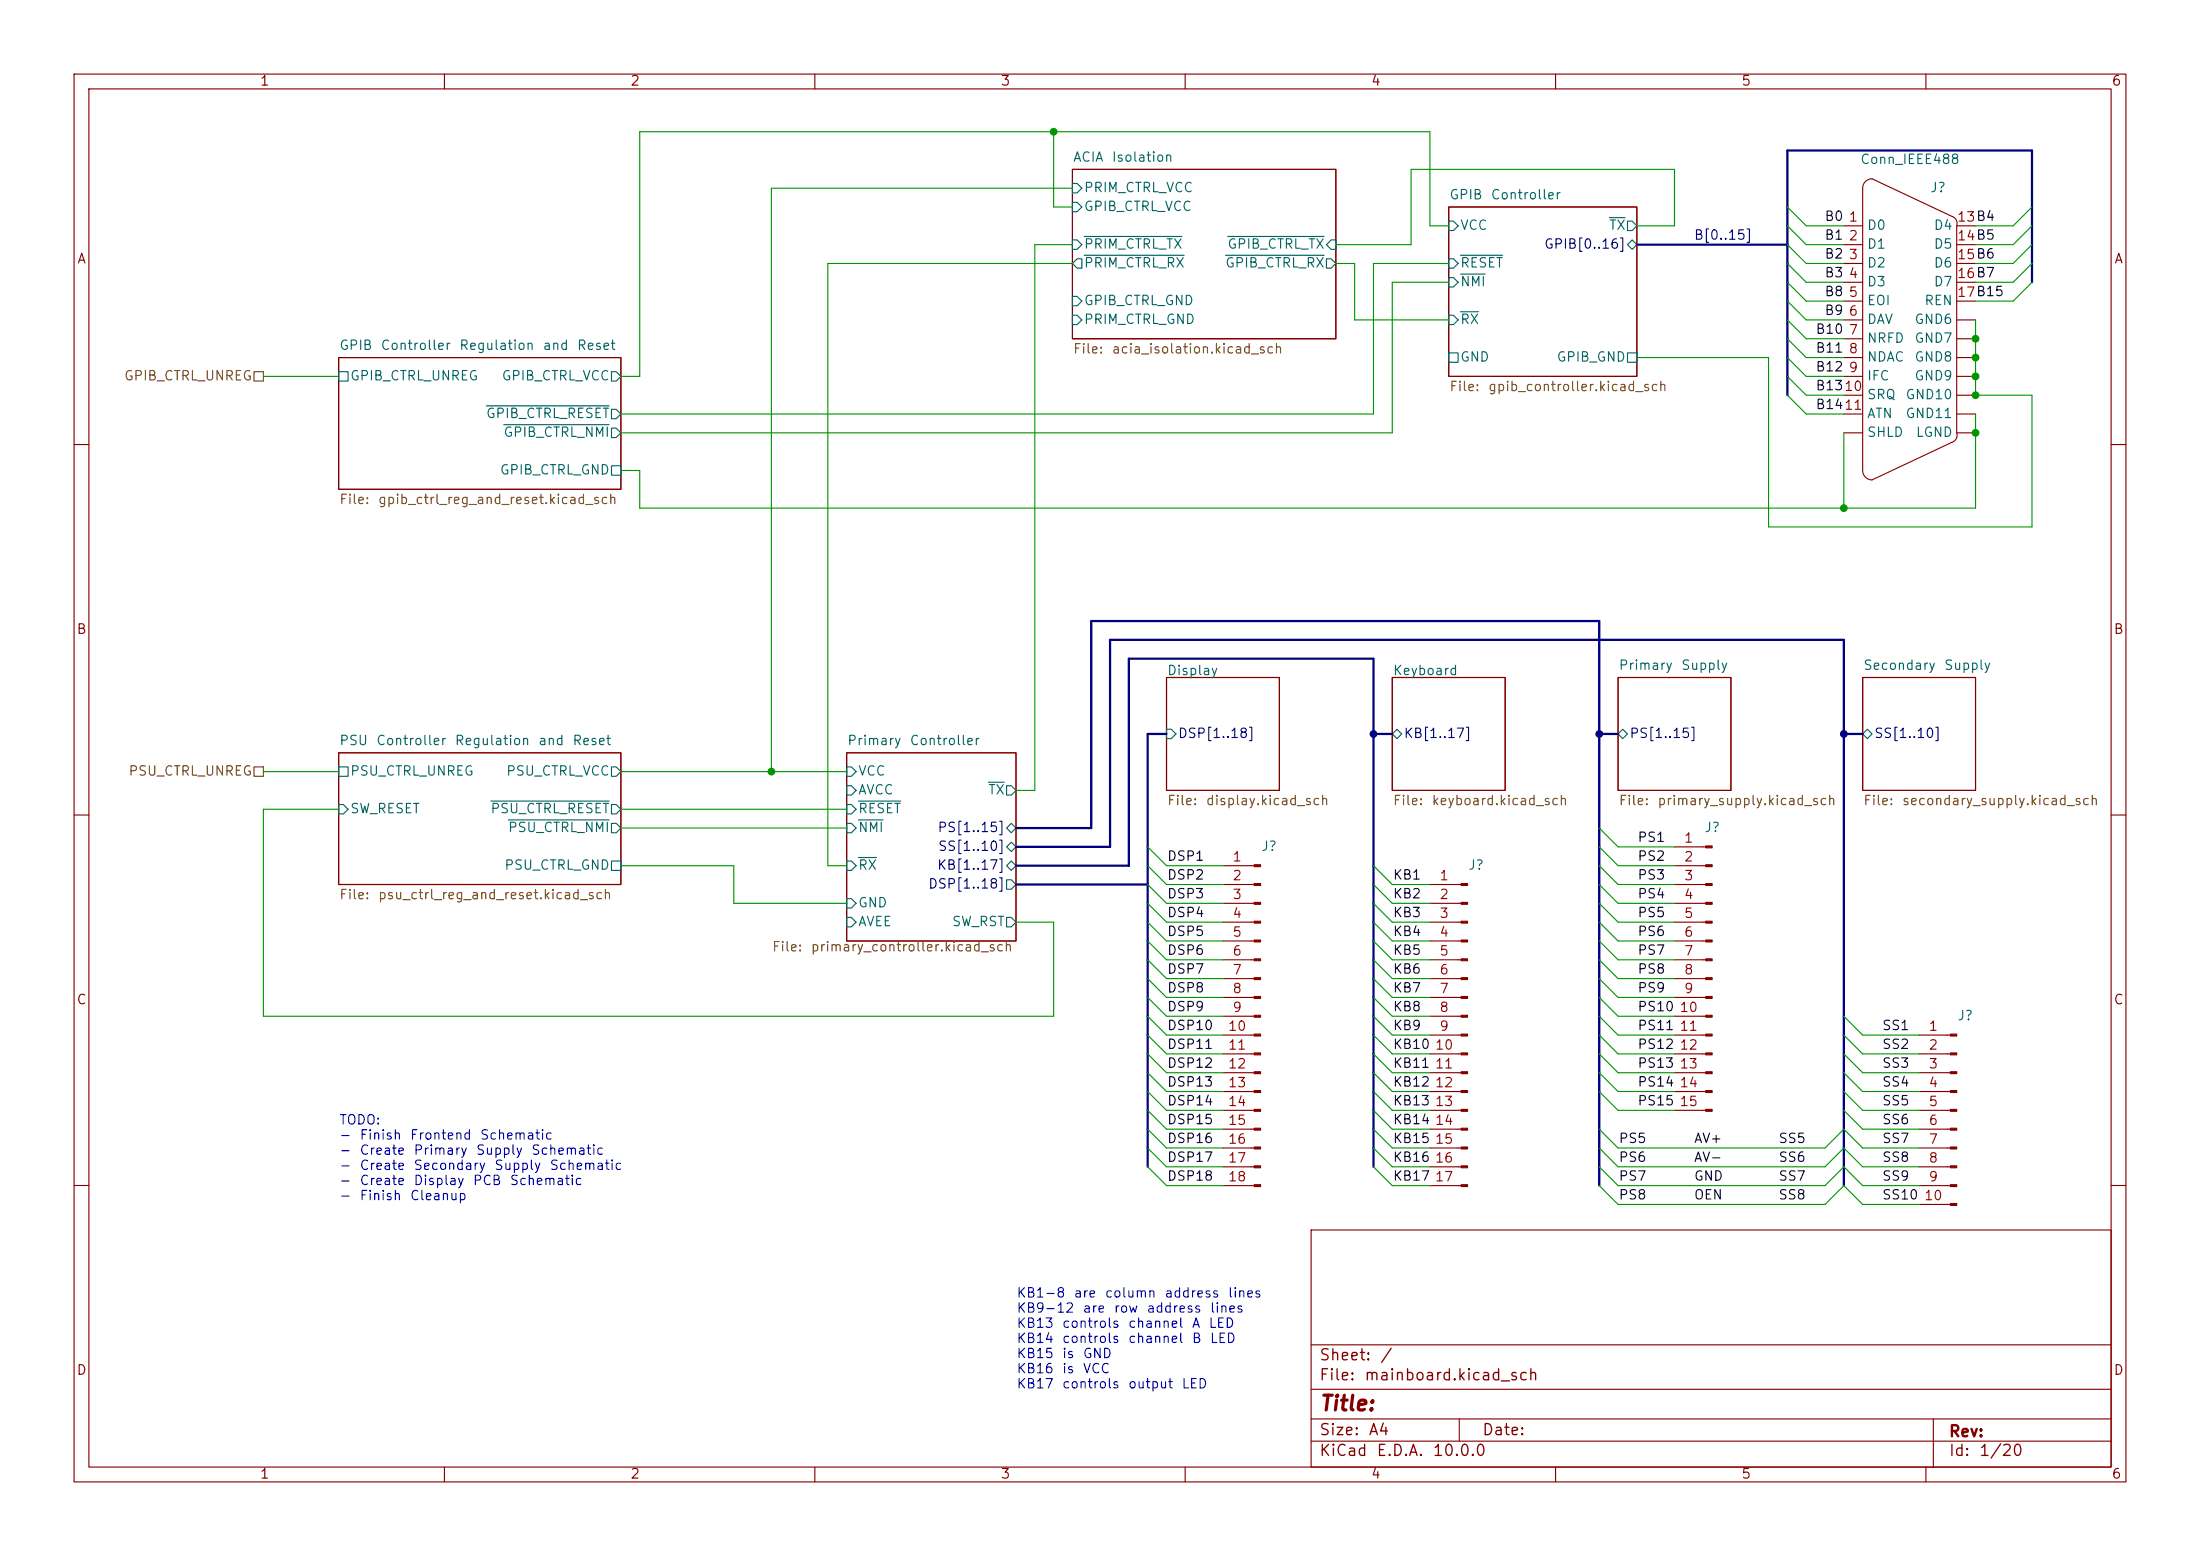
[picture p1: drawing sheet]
<svg xmlns="http://www.w3.org/2000/svg" width="297mm" height="210mm" viewBox="0 0 297 210" stroke-linecap="round" stroke-linejoin="round" font-family="sans-serif">
<g fill="none" stroke="#840000" stroke-width=".15">
<path d="M10 10h277v190h-277zM12 12h273v186h-273zM60 10v2M110 10v2M160 10v2M210 10v2M260 10v2M144.8 22.9h35.5v22.8h-35.5zM195.6 27.9h25.4v22.9h-25.4zM248.9 30.5h2.6M248.9 33h2.6M248.9 35.6h2.6"/>
<path d="M248.9 38.1h2.6M264.2 30.5a1 1 0 0 0-.7-1.3l-10.8-5.1a1.27 1.27 0 0 0-1.2 1.3v38.1a1.27 1.27 0 0 0 1.2 1.3l10.8-5.1a1 1 0 0 0 .7-1.3M264.2 30.5v27.9M264.2 30.5h2.5M264.2 33h2.5M264.2 35.6h2.5M264.2 38.1h2.5M45.7 48.3h38.1v17.7h-38.1zM248.9 58.4h2.6M248.9 43.2h2.6M248.9 45.7h2.6M248.9 48.3h2.6"/>
<path d="M248.9 50.8h2.6M248.9 53.3h2.6M248.9 55.9h2.6M248.9 40.6h2.6M264.2 58.4h2.5M264.2 43.2h2.5M264.2 45.7h2.5M264.2 48.3h2.5M264.2 50.8h2.5M264.2 53.3h2.5M264.2 55.9h2.5M264.2 40.6h2.5"/>
<path d="M10 60h2M285 60h2M157.5 91.4h15.2v15.3h-15.2zM188 91.4h15.2v15.3h-15.2zM218.4 91.4h15.3v15.3h-15.3zM251.5 91.4h15.2v15.3h-15.2zM10 110h2M45.7 101.6h38.1v17.8h-38.1zM114.3 101.6h22.9v25.4h-22.9zM165.1 116.8h4.2M165.1 119.4h4.2M193 119.4h4.3"/>
<path d="M226.1 114.3h4.2M226.1 116.8h4.2M226.1 119.4h4.2M285 110h2M165.1 139.7h4.2M165.1 121.9h4.2M165.1 124.5h4.2M165.1 127h4.2M165.1 129.5h4.2M165.1 132.1h4.2M165.1 134.6h4.2M165.1 137.2h4.2"/>
<path d="M193 139.7h4.3M193 121.9h4.3M193 124.5h4.3M193 127h4.3M193 129.5h4.3M193 132.1h4.3M193 134.6h4.3M193 137.2h4.3M226.1 139.7h4.2M226.1 121.9h4.2M226.1 124.5h4.2M226.1 127h4.2"/>
<path d="M226.1 129.5h4.2M226.1 132.1h4.2M226.1 134.6h4.2M226.1 137.2h4.2M259.1 139.7h4.2M165.1 142.2h4.2M165.1 144.8h4.2M165.1 147.3h4.2M165.1 149.9h4.2M165.1 152.4h4.2M165.1 154.9h4.2M165.1 157.5h4.2"/>
<path d="M193 142.2h4.3M193 144.8h4.3M193 147.3h4.3M193 149.9h4.3M193 152.4h4.3M193 154.9h4.3M193 157.5h4.3M226.1 142.2h4.2M226.1 144.8h4.2M226.1 147.3h4.2M226.1 149.9h4.2M259.1 142.2h4.2"/>
<path d="M259.1 144.8h4.2M259.1 147.3h4.2M259.1 149.9h4.2M259.1 152.4h4.2M259.1 154.9h4.2M259.1 157.5h4.2M10 160h2M165.1 160h4.2M177 166h108v32h-108zM193 160h4.3M259.1 160h4.2M259.1 162.6h4.2"/>
<path d="M285 160h2M60 198v2M110 198v2M160 198v2M177 194.5h108M177 191.5h108M177 187.5h108M177 181.5h108M197 191.5v3M210 198v2M260 198v2M261 191.5v6.5"/>
</g>
<g fill="none" stroke="#006464" stroke-width=".15">
<path d="M144.8 24.8h.6l.6 .6-.6 .6h-.6zM144.8 27.3h.6l.6 .6-.6 .7h-.6zM144.8 32.4h.6l.6 .6-.6 .7h-.6zM145.4 34.9h.6v1.3h-.6l-.6-.6zM146.4 34.5h13.5M146.4 31.9h13.2M165.4 34.5h13.4M165.7 31.9h13.1M179.1 34.9h.6l.6 .7-.6 .6h-.6zM179.7 32.4h.6v1.3h-.6l-.6-.7zM195.6 34.9h.6l.6 .7-.6 .6h-.6zM195.6 37.5h.6l.6 .6-.6 .6h-.6z"/>
<path d="M195.6 29.8h.6l.6 .7-.6 .6h-.6zM197.2 34.5h5.7M197.2 37h3.3M217.3 29.4h2.1M219.7 29.8h.6l.7 .7-.7 .6h-.6zM219.7 33l.6-.6 .7 .6-.7 .7zM45.7 50.2h1.3v1.2h-1.3zM65.7 54.8h16.5M68 57.3h14.2M82.5 50.2h.7l.6 .6-.6 .6h-.7zM82.5 55.2h.7l.6 .7-.6 .6h-.7zM82.5 57.8h.7l.6 .6-.6 .7h-.7z"/>
<path d="M144.8 42.5h.6l.6 .7-.6 .6h-.6zM144.8 40h.6l.6 .6-.6 .7h-.6zM195.6 42.5h.6l.6 .7-.6 .6h-.6zM195.6 47.6h1.2v1.3h-1.2zM197.2 42.1h2.4M219.7 47.6h1.3v1.3h-1.3zM82.5 62.9h1.3v1.2h-1.3zM157.5 98.4h.6l.6 .7-.6 .6h-.6zM188 99.1l.6-.7 .6 .7-.6 .6zM218.4 99.1l.7-.7 .6 .7-.6 .6zM252.1 98.4l.6 .7-.6 .6-.6-.6zM45.7 103.5h1.3v1.3h-1.3z"/>
<path d="M45.7 108.6h.7l.6 .6-.6 .7h-.7zM66.3 108.1h15.9M68.6 110.7h13.6M82.5 108.6h.7l.6 .6-.6 .7h-.7zM82.5 111.1h.7l.6 .7-.6 .6h-.7zM82.5 116.2h1.3v1.3h-1.3zM82.5 103.5h.7l.6 .6-.6 .7h-.7zM114.3 108.6h.6l.7 .6-.7 .7h-.6zM114.3 103.5h.6l.7 .6-.7 .7h-.6zM114.3 111.1h.6l.7 .7-.7 .6h-.6zM114.3 116.2h.6l.7 .6-.7 .7h-.6zM114.3 106h.6l.7 .7-.7 .6h-.6z"/>
<path d="M115.9 108.1h5.7M115.9 110.7h3.3M115.9 115.7h2.4M133.4 105.6h2.2M135.9 106h.6l.7 .7-.7 .6h-.6zM135.9 114.3l.6-.6 .7 .6-.7 .6zM135.9 116.8l.6-.6 .7 .6-.7 .7zM135.9 118.7h.6l.7 .7-.7 .6h-.6zM136.5 111.1l.7 .7-.7 .6-.6-.6zM114.3 121.3h.6l.7 .6-.7 .7h-.6zM114.3 123.8h.6l.7 .7-.7 .6h-.6zM135.9 123.8h.6l.7 .7-.7 .6h-.6z"/>
</g>
<g fill="#840000" stroke="#840000" stroke-width=".15">
<path d="M263.3 139.6h.9v.2h-.9z"/>
<path d="M263.3 142.1h.9v.3h-.9z"/>
<path d="M263.3 144.7h.9v.2h-.9z"/>
<path d="M263.3 147.2h.9v.2h-.9z"/>
<path d="M263.3 149.7h.9v.3h-.9z"/>
<path d="M263.3 152.3h.9v.2h-.9z"/>
<path d="M263.3 154.8h.9v.3h-.9z"/>
<path d="M263.3 157.4h.9v.2h-.9z"/>
<path d="M263.3 159.9h.9v.2h-.9z"/>
<path d="M263.3 162.4h.9v.3h-.9z"/>
<path d="M230.3 114.2h.8v.2h-.8z"/>
<path d="M230.3 116.7h.8v.3h-.8z"/>
<path d="M230.3 119.3h.8v.2h-.8z"/>
<path d="M230.3 121.8h.8v.2h-.8z"/>
<path d="M230.3 124.3h.8v.3h-.8z"/>
<path d="M230.3 126.9h.8v.2h-.8z"/>
<path d="M230.3 129.4h.8v.3h-.8z"/>
<path d="M230.3 132h.8v.2h-.8z"/>
<path d="M230.3 134.5h.8v.2h-.8z"/>
<path d="M230.3 137h.8v.3h-.8z"/>
<path d="M230.3 139.6h.8v.2h-.8z"/>
<path d="M230.3 142.1h.8v.3h-.8z"/>
<path d="M230.3 144.7h.8v.2h-.8z"/>
<path d="M230.3 147.2h.8v.2h-.8z"/>
<path d="M230.3 149.7h.8v.3h-.8z"/>
<path d="M197.3 119.3h.8v.2h-.8z"/>
<path d="M197.3 121.8h.8v.2h-.8z"/>
<path d="M197.3 124.3h.8v.3h-.8z"/>
<path d="M197.3 126.9h.8v.2h-.8z"/>
<path d="M197.3 129.4h.8v.3h-.8z"/>
<path d="M197.3 132h.8v.2h-.8z"/>
<path d="M197.3 134.5h.8v.2h-.8z"/>
<path d="M197.3 137h.8v.3h-.8z"/>
<path d="M197.3 139.6h.8v.2h-.8z"/>
<path d="M197.3 142.1h.8v.3h-.8z"/>
<path d="M197.3 144.7h.8v.2h-.8z"/>
<path d="M197.3 147.2h.8v.2h-.8z"/>
<path d="M197.3 149.7h.8v.3h-.8z"/>
<path d="M197.3 152.3h.8v.2h-.8z"/>
<path d="M197.3 154.8h.8v.3h-.8z"/>
<path d="M197.3 157.4h.8v.2h-.8z"/>
<path d="M197.3 159.9h.8v.2h-.8z"/>
<path d="M169.3 116.7h.9v.3h-.9z"/>
<path d="M169.3 119.3h.9v.2h-.9z"/>
<path d="M169.3 121.8h.9v.2h-.9z"/>
<path d="M169.3 124.3h.9v.3h-.9z"/>
<path d="M169.3 126.9h.9v.2h-.9z"/>
<path d="M169.3 129.4h.9v.3h-.9z"/>
<path d="M169.3 132h.9v.2h-.9z"/>
<path d="M169.3 134.5h.9v.2h-.9z"/>
<path d="M169.3 137h.9v.3h-.9z"/>
<path d="M169.3 139.6h.9v.2h-.9z"/>
<path d="M169.3 142.1h.9v.3h-.9z"/>
<path d="M169.3 144.7h.9v.2h-.9z"/>
<path d="M169.3 147.2h.9v.2h-.9z"/>
<path d="M169.3 149.7h.9v.3h-.9z"/>
<path d="M169.3 152.3h.9v.2h-.9z"/>
<path d="M169.3 154.8h.9v.3h-.9z"/>
<path d="M169.3 157.4h.9v.2h-.9z"/>
<path d="M169.3 159.9h.9v.2h-.9z"/>
</g>
<path d="M34.3 50.2h1.3v1.2h-1.3zM34.3 103.5h1.3v1.3h-1.3z" fill="none" stroke="#725600" stroke-width=".15"/>
<path d="M221 33h20.3M274.3 38.1v-17.8h-33v33M157.5 99.1h-2.6v58.4M185.4 99.1h2.6M215.9 99.1h2.5M248.9 99.1h2.6M137.2 111.8h10.1v-28h68.6v76.2M137.2 116.8h15.2v-27.9h33v68.6M137.2 114.3h12.7v-27.9h99v73.6M137.2 119.4h17.7" fill="none" stroke="#000084" stroke-width=".3"/>
<g fill="none" stroke="#009600" stroke-width=".15">
<path d="M142.2 17.8v10.1h2.6M144.8 35.6h-33v81.2h2.5M144.8 33h-5.1v73.7h-2.5M144.8 25.4h-40.7v78.7M180.3 35.6h2.6v7.6h12.7M195.6 30.5h-2.6v-12.7h-106.6v33h-2.6M195.6 38.1h-7.6v20.3h-104.2M195.6 35.6h-10.2v20.3h-101.6M221 30.5h5.1v-7.6h-35.6v10.1h-10.2M241.3 27.9l2.5 2.6h5.1M241.3 35.6l2.5 2.5h5.1M241.3 33l2.5 2.6h5.1"/>
<path d="M241.3 30.5l2.5 2.5h5.1M241.3 38.1l2.5 2.5h5.1M274.3 27.9l-2.5 2.6h-5.1M274.3 35.6l-2.5 2.5h-5.1M274.3 33l-2.5 2.6h-5.1M274.3 30.5l-2.5 2.5h-5.1M274.3 38.1l-2.5 2.5h-5.1M35.6 50.8h10.1M241.3 40.6l2.5 2.6h5.1M241.3 50.8l2.5 2.5h5.1M241.3 45.7l2.5 2.6h5.1M241.3 53.3l2.5 2.6h5.1"/>
<path d="M241.3 48.3l2.5 2.5h5.1M241.3 43.2l2.5 2.5h5.1M248.9 58.4v10.2M266.7 55.9v12.7h-180.3v-5.1h-2.6M266.7 43.2v10.1h7.6v17.8h-35.5v-22.8h-17.8M35.6 104.1h10.1M45.7 109.2h-10.1v28h106.6v-12.7h-5M83.8 111.8h30.5M83.8 116.8h15.3v5.1h15.2M83.8 109.2h30.5M83.8 104.1h30.5M154.9 116.8l2.6 2.6h7.6"/>
<path d="M154.9 119.4l2.6 2.5h7.6M154.9 114.3l2.6 2.5h7.6M185.4 116.8l2.6 2.6h5M185.4 119.4l2.6 2.5h5M215.9 116.8l2.5 2.6h7.7M215.9 119.4l2.5 2.5h7.7M215.9 114.3l2.5 2.5h7.7M215.9 111.8l2.5 2.5h7.7M154.9 134.6l2.6 2.6h7.6M154.9 132.1l2.6 2.5h7.6M154.9 127l2.6 2.5h7.6M154.9 137.2l2.6 2.5h7.6"/>
<path d="M154.9 129.5l2.6 2.6h7.6M154.9 139.7l2.6 2.5h7.6M154.9 124.5l2.6 2.5h7.6M154.9 121.9l2.6 2.6h7.6M185.4 134.6l2.6 2.6h5M185.4 132.1l2.6 2.5h5M185.4 127l2.6 2.5h5M185.4 137.2l2.6 2.5h5M185.4 129.5l2.6 2.6h5M185.4 139.7l2.6 2.5h5M185.4 124.5l2.6 2.5h5M185.4 121.9l2.6 2.6h5"/>
<path d="M215.9 134.6l2.5 2.6h7.7M215.9 132.1l2.5 2.5h7.7M215.9 127l2.5 2.5h7.7M215.9 137.2l2.5 2.5h7.7M215.9 129.5l2.5 2.6h7.7M215.9 139.7l2.5 2.5h7.7M215.9 124.5l2.5 2.5h7.7M215.9 121.9l2.5 2.6h7.7M248.9 137.2l2.6 2.5h7.6M248.9 139.7l2.6 2.5h7.6M154.9 149.9l2.6 2.5h7.6M154.9 147.3l2.6 2.6h7.6"/>
<path d="M154.9 142.2l2.6 2.6h7.6M154.9 144.8l2.6 2.5h7.6M154.9 154.9l2.6 2.6h7.6M154.9 152.4l2.6 2.5h7.6M154.9 157.5l2.6 2.5h7.6M185.4 149.9l2.6 2.5h5M185.4 147.3l2.6 2.6h5M185.4 142.2l2.6 2.6h5M185.4 144.8l2.6 2.5h5M185.4 154.9l2.6 2.6h5M185.4 152.4l2.6 2.5h5M185.4 157.5l2.6 2.5h5"/>
<path d="M215.9 147.3l2.5 2.6h7.7M215.9 142.2l2.5 2.6h7.7M215.9 144.8l2.5 2.5h7.7M215.9 154.9l2.5 2.6h28l2.5-2.6 2.6 2.6h7.6M215.9 152.4l2.5 2.5h28l2.5-2.5 2.6 2.5h7.6M215.9 157.5l2.5 2.5h28l2.5-2.5 2.6 2.5h7.6M248.9 149.9l2.6 2.5h7.6M248.9 147.3l2.6 2.6h7.6M248.9 142.2l2.6 2.6h7.6M248.9 144.8l2.6 2.5h7.6M215.9 160l2.5 2.6h28l2.5-2.6 2.6 2.6h7.6"/>
</g>
<g fill="#000084" stroke="#000084" stroke-width=".14">
<circle cx="215.9" cy="99.1" r=".46"/>
<circle cx="185.4" cy="99.1" r=".46"/>
<circle cx="248.9" cy="99.1" r=".46"/>
</g>
<g fill="#009600" stroke="#009600" stroke-width=".14">
<circle cx="104.1" cy="104.1" r=".46"/>
<circle cx="142.2" cy="17.8" r=".46"/>
<circle cx="266.7" cy="58.4" r=".46"/>
<circle cx="248.9" cy="68.6" r=".46"/>
<circle cx="266.7" cy="53.3" r=".46"/>
<circle cx="266.7" cy="50.8" r=".46"/>
<circle cx="266.7" cy="48.3" r=".46"/>
<circle cx="266.7" cy="45.7" r=".46"/>
</g>
<text font-size="2" fill="#840000" x="178" y="190.9">Title:</text>
<g font-size="1.5" fill="#840000">
<text x="178" y="184">Sheet:</text>
<text x="186.2" y="184">/</text>
<text x="178" y="186.7">File:</text>
<text x="184.1" y="186.7">mainboard.kicad_sch</text>
<text x="178" y="196.9">KiCad</text>
<text x="178" y="194.1">Size:</text>
<text x="184.7" y="194.1">A4</text>
<text x="185.7" y="196.9">E.D.A.</text>
<text x="193.3" y="196.9">10.0.0</text>
<text x="200" y="194.1">Date:</text>
<text x="263" y="194.3">Rev:</text>
<text x="263" y="196.9">Id:</text>
<text x="267.1" y="196.9">1/20</text>
</g>
<g font-size="1.3" fill="#840000">
<text x="35" y="11.9">1</text>
<text x="85" y="11.9">2</text>
<text x="135" y="11.9">3</text>
<text x="185" y="11.9">4</text>
<text x="235" y="11.9">5</text>
<text x="285" y="11.9">6</text>
<text x="10.3" y="35.9">A</text>
<text x="285.3" y="35.9">A</text>
<text x="10.3" y="85.9">B</text>
<text x="285.3" y="85.9">B</text>
<text x="10.3" y="135.9">C</text>
<text x="285.3" y="135.9">C</text>
<text x="10.3" y="185.9">D</text>
<text x="285.3" y="185.9">D</text>
<text x="35" y="199.9">1</text>
<text x="85" y="199.9">2</text>
<text x="135" y="199.9">3</text>
<text x="185" y="199.9">4</text>
<text x="235" y="199.9">5</text>
<text x="285" y="199.9">6</text>
</g>
<g font-size="1.3" fill="#006464">
<text x="144.8" y="22.1">ACIA</text>
<text x="150" y="22.1">Isolation</text>
<text x="251.1" y="22.5">Conn_IEEE488</text>
<text x="146.2" y="26.3">PRIM_CTRL_VCC</text>
<text x="146.2" y="28.8">GPIB_CTRL_VCC</text>
<text x="195.6" y="27.2">GPIB</text>
<text x="201.2" y="27.2">Controller</text>
<text x="260.5" y="26.3">J?</text>
<text x="146.2" y="33.9">PRIM_CTRL_TX</text>
<text x="165.6" y="33.9">GPIB_CTRL_TX</text>
<text x="197" y="31.3">VCC</text>
<text x="217.1" y="31.3">TX</text>
<text x="252" y="31.3">D0</text>
<text x="252" y="33.9">D1</text>
<text x="261" y="31.3">D4</text>
<text x="261" y="33.9">D5</text>
<text x="146.2" y="36.4">PRIM_CTRL_RX</text>
<text x="146.2" y="41.5">GPIB_CTRL_GND</text>
<text x="165.3" y="36.4">GPIB_CTRL_RX</text>
<text x="197" y="36.4">RESET</text>
<text x="197" y="39">NMI</text>
<text x="252" y="36.4">D2</text>
<text x="252" y="39">D3</text>
<text x="252" y="41.5">EOI</text>
<text x="259.7" y="41.5">REN</text>
<text x="261" y="36.4">D6</text>
<text x="261" y="39">D7</text>
<text x="45.7" y="47.5">GPIB</text>
<text x="51.3" y="47.5">Controller</text>
<text x="61.9" y="47.5">Regulation</text>
<text x="73.2" y="47.5">and</text>
<text x="77.8" y="47.5">Reset</text>
<text x="146.2" y="44">PRIM_CTRL_GND</text>
<text x="197" y="44">RX</text>
<text x="252" y="44">DAV</text>
<text x="252" y="46.6">NRFD</text>
<text x="258.4" y="44">GND6</text>
<text x="258.4" y="46.6">GND7</text>
<text x="47.2" y="51.7">GPIB_CTRL_UNREG</text>
<text x="67.6" y="51.7">GPIB_CTRL_VCC</text>
<text x="197" y="49.1">GND</text>
<text x="210.1" y="49.1">GPIB_GND</text>
<text x="252" y="49.1">NDAC</text>
<text x="252" y="51.7">IFC</text>
<text x="258.4" y="49.1">GND8</text>
<text x="258.4" y="51.7">GND9</text>
<text x="65.5" y="56.7">GPIB_CTRL_RESET</text>
<text x="67.9" y="59.3">GPIB_CTRL_NMI</text>
<text x="252" y="59.3">SHLD</text>
<text x="252" y="54.2">SRQ</text>
<text x="252" y="56.7">ATN</text>
<text x="257.2" y="54.2">GND10</text>
<text x="257.2" y="56.7">GND11</text>
<text x="258.6" y="59.3">LGND</text>
<text x="67.4" y="64.4">GPIB_CTRL_GND</text>
<text x="157.5" y="91.4">Display</text>
<text x="188" y="91.4">Keyboard</text>
<text x="218.4" y="90.7">Primary</text>
<text x="226.9" y="90.7">Supply</text>
<text x="251.5" y="90.7">Secondary</text>
<text x="262.4" y="90.7">Supply</text>
<text x="45.7" y="100.9">PSU</text>
<text x="50.7" y="100.9">Controller</text>
<text x="61.3" y="100.9">Regulation</text>
<text x="72.6" y="100.9">and</text>
<text x="77.2" y="100.9">Reset</text>
<text x="114.3" y="100.9">Primary</text>
<text x="122.7" y="100.9">Controller</text>
<text x="47.2" y="105">PSU_CTRL_UNREG</text>
<text x="68.2" y="105">PSU_CTRL_VCC</text>
<text x="115.8" y="105">VCC</text>
<text x="115.8" y="107.5">AVCC</text>
<text x="133.3" y="107.5">TX</text>
<text x="47.2" y="110.1">SW_RESET</text>
<text x="66.1" y="110.1">PSU_CTRL_RESET</text>
<text x="68.5" y="112.6">PSU_CTRL_NMI</text>
<text x="115.8" y="110.1">RESET</text>
<text x="115.8" y="112.6">NMI</text>
<text x="230" y="112.6">J?</text>
<text x="68" y="117.7">PSU_CTRL_GND</text>
<text x="115.8" y="117.7">RX</text>
<text x="170.2" y="115.2">J?</text>
<text x="198.1" y="117.7">J?</text>
<text x="115.8" y="122.8">GND</text>
<text x="115.8" y="125.3">AVEE</text>
<text x="128.4" y="125.3">SW_RST</text>
<text x="264.2" y="138">J?</text>
</g>
<g font-size="1.3" fill="#000084">
<text x="208.4" y="33.9">GPIB[0..16]</text>
<text x="228.6" y="32.7">B[0..15]</text>
<text x="158.9" y="99.9">DSP[1..18]</text>
<text x="189.4" y="99.9">KB[1..17]</text>
<text x="219.9" y="99.9">PS[1..15]</text>
<text x="252.9" y="99.9">SS[1..10]</text>
<text x="126.5" y="112.6">PS[1..15]</text>
<text x="126.4" y="117.7">KB[1..17]</text>
<text x="126.5" y="115.2">SS[1..10]</text>
<text x="125.2" y="120.2">DSP[1..18]</text>
</g>
<g font-size="1.3" fill="#0f0f0f">
<text x="246.2" y="35.2">B2</text>
<text x="246.2" y="32.7">B1</text>
<text x="246.2" y="30.1">B0</text>
<text x="246.2" y="37.8">B3</text>
<text x="246.2" y="40.3">B8</text>
<text x="245" y="47.9">B11</text>
<text x="245" y="45.4">B10</text>
<text x="246.2" y="42.8">B9</text>
<text x="245" y="50.5">B12</text>
<text x="245" y="53">B1310</text>
<text x="245" y="55.5">B1411</text>
<text x="221" y="114">PS1</text>
<text x="157.5" y="119">DSP2</text>
<text x="157.5" y="116.5">DSP1</text>
<text x="188" y="119">KB1</text>
<text x="221" y="116.5">PS2</text>
<text x="221" y="119">PS3</text>
<text x="157.5" y="121.6">DSP3</text>
<text x="157.5" y="124.1">DSP4</text>
<text x="188" y="121.6">KB2</text>
<text x="188" y="124.1">KB3</text>
<text x="221" y="121.6">PS4</text>
<text x="221" y="124.1">PS5</text>
<text x="157.5" y="131.7">DSP7</text>
<text x="157.5" y="126.7">DSP5</text>
<text x="157.5" y="129.2">DSP6</text>
<text x="188" y="129.2">KB5</text>
<text x="188" y="131.7">KB6</text>
<text x="188" y="126.7">KB4</text>
<text x="221" y="131.7">PS8</text>
<text x="221" y="126.7">PS6</text>
<text x="221" y="129.2">PS7</text>
<text x="157.5" y="136.8">DSP9</text>
<text x="157.5" y="134.3">DSP8</text>
<text x="188" y="136.8">KB8</text>
<text x="188" y="134.3">KB7</text>
<text x="221" y="136.8">PS10</text>
<text x="221" y="134.3">PS9</text>
<text x="157.5" y="141.9">DSP11</text>
<text x="157.5" y="139.4">DSP10</text>
<text x="188" y="139.4">KB9</text>
<text x="188" y="141.9">KB10</text>
<text x="221" y="141.9">PS12</text>
<text x="221" y="139.4">PS11</text>
<text x="254" y="139.4">SS1</text>
<text x="254" y="141.9">SS2</text>
<text x="157.5" y="149.5">DSP14</text>
<text x="157.5" y="147">DSP13</text>
<text x="157.5" y="144.4">DSP12</text>
<text x="188" y="144.4">KB11</text>
<text x="188" y="147">KB12</text>
<text x="188" y="149.5">KB13</text>
<text x="221" y="149.5">PS15</text>
<text x="221" y="144.4">PS13</text>
<text x="221" y="147">PS14</text>
<text x="254" y="147">SS4</text>
<text x="254" y="149.5">SS5</text>
<text x="254" y="144.4">SS3</text>
<text x="157.5" y="154.6">DSP16</text>
<text x="157.5" y="152.1">DSP15</text>
<text x="188" y="154.6">KB15</text>
<text x="188" y="152.1">KB14</text>
<text x="218.4" y="154.6">PS5</text>
<text x="228.6" y="154.6">AV+</text>
<text x="240" y="154.6">SS5</text>
<text x="254" y="152.1">SS6</text>
<text x="254" y="154.6">SS7</text>
<text x="157.5" y="159.7">DSP18</text>
<text x="157.5" y="157.1">DSP17</text>
<text x="188" y="159.7">KB17</text>
<text x="188" y="157.1">KB16</text>
<text x="218.4" y="159.7">PS7</text>
<text x="218.4" y="157.1">PS6</text>
<text x="228.6" y="157.1">AV-</text>
<text x="228.6" y="159.7">GND</text>
<text x="240" y="157.1">SS6</text>
<text x="240" y="159.7">SS7</text>
<text x="254" y="159.7">SS9</text>
<text x="254" y="157.1">SS8</text>
<text x="218.4" y="162.2">PS8</text>
<text x="228.6" y="162.2">OEN</text>
<text x="240" y="162.2">SS8</text>
<text x="254" y="162.2">SS10</text>
</g>
<g font-size="1.3" fill="#a90000">
<text x="249.5" y="30.2">1</text>
<text x="249.5" y="32.8">2</text>
<text x="249.5" y="35.3">3</text>
<text x="264.1" y="30.2">13B4</text>
<text x="264.1" y="32.8">14B5</text>
<text x="264.1" y="35.3">15B6</text>
<text x="249.5" y="37.8">4</text>
<text x="249.5" y="40.4">5</text>
<text x="264.1" y="37.8">16B7</text>
<text x="264.1" y="40.4">17B15</text>
<text x="249.5" y="42.9">6</text>
<text x="249.5" y="45.5">7</text>
<text x="249.5" y="48">8</text>
<text x="249.5" y="50.5">9</text>
<text x="166.3" y="116.6">1</text>
<text x="166.3" y="119.1">2</text>
<text x="194.2" y="119.1">1</text>
<text x="227.3" y="114">1</text>
<text x="227.3" y="116.6">2</text>
<text x="227.3" y="119.1">3</text>
<text x="166.3" y="121.7">3</text>
<text x="166.3" y="124.2">4</text>
<text x="194.2" y="121.7">2</text>
<text x="194.2" y="124.2">3</text>
<text x="227.3" y="121.7">4</text>
<text x="227.3" y="124.2">5</text>
<text x="166.3" y="126.7">5</text>
<text x="166.3" y="129.3">6</text>
<text x="166.3" y="131.8">7</text>
<text x="194.2" y="126.7">4</text>
<text x="194.2" y="129.3">5</text>
<text x="194.2" y="131.8">6</text>
<text x="227.3" y="126.7">6</text>
<text x="227.3" y="129.3">7</text>
<text x="227.3" y="131.8">8</text>
<text x="166.3" y="134.4">8</text>
<text x="166.3" y="136.9">9</text>
<text x="194.2" y="134.4">7</text>
<text x="194.2" y="136.9">8</text>
<text x="226.7" y="136.9">10</text>
<text x="227.3" y="134.4">9</text>
<text x="165.7" y="139.4">10</text>
<text x="165.7" y="142">11</text>
<text x="193.6" y="142">10</text>
<text x="194.2" y="139.4">9</text>
<text x="226.7" y="139.4">11</text>
<text x="226.7" y="142">12</text>
<text x="260.3" y="139.4">1</text>
<text x="260.3" y="142">2</text>
<text x="165.7" y="144.5">12</text>
<text x="165.7" y="147.1">13</text>
<text x="165.7" y="149.6">14</text>
<text x="193.6" y="144.5">11</text>
<text x="193.6" y="147.1">12</text>
<text x="193.6" y="149.6">13</text>
<text x="226.7" y="144.5">13</text>
<text x="226.7" y="147.1">14</text>
<text x="226.7" y="149.6">15</text>
<text x="260.3" y="144.5">3</text>
<text x="260.3" y="147.1">4</text>
<text x="260.3" y="149.6">5</text>
<text x="165.7" y="152.1">15</text>
<text x="165.7" y="154.7">16</text>
<text x="193.6" y="152.1">14</text>
<text x="193.6" y="154.7">15</text>
<text x="260.3" y="152.1">6</text>
<text x="260.3" y="154.7">7</text>
<text x="165.7" y="157.2">17</text>
<text x="165.7" y="159.8">18</text>
<text x="193.6" y="157.2">16</text>
<text x="193.6" y="159.8">17</text>
<text x="260.3" y="157.2">8</text>
<text x="260.3" y="159.8">9</text>
<text x="259.7" y="162.3">10</text>
</g>
<g font-size="1.3" fill="#725600">
<text x="16.7" y="51.7">GPIB_CTRL_UNREG</text>
<text x="144.8" y="48">File:</text>
<text x="150" y="48">acia_isolation.kicad_sch</text>
<text x="195.6" y="53.1">File:</text>
<text x="200.8" y="53.1">gpib_controller.kicad_sch</text>
<text x="45.7" y="68.4">File:</text>
<text x="50.9" y="68.4">gpib_ctrl_reg_and_reset.kicad_sch</text>
<text x="17.3" y="105">PSU_CTRL_UNREG</text>
<text x="157.5" y="109">File:</text>
<text x="162.7" y="109">display.kicad_sch</text>
<text x="188" y="109">File:</text>
<text x="193.2" y="109">keyboard.kicad_sch</text>
<text x="218.4" y="109">File:</text>
<text x="223.7" y="109">primary_supply.kicad_sch</text>
<text x="251.5" y="109">File:</text>
<text x="256.7" y="109">secondary_supply.kicad_sch</text>
<text x="45.7" y="121.7">File:</text>
<text x="50.9" y="121.7">psu_ctrl_reg_and_reset.kicad_sch</text>
<text x="104.1" y="128.7">File:</text>
<text x="109.4" y="128.7">primary_controller.kicad_sch</text>
</g>
<g font-size="1.3" fill="#0000c2">
<text x="45.7" y="152.1">TODO:</text>
<text x="45.7" y="154.1">-</text>
<text x="48.5" y="154.1">Finish</text>
<text x="55.3" y="154.1">Frontend</text>
<text x="64.7" y="154.1">Schematic</text>
<text x="45.7" y="156.2">-</text>
<text x="45.7" y="158.2">-</text>
<text x="45.7" y="160.3">-</text>
<text x="48.5" y="156.2">Create</text>
<text x="48.5" y="158.2">Create</text>
<text x="48.5" y="160.3">Create</text>
<text x="55.7" y="156.2">Primary</text>
<text x="55.7" y="158.2">Secondary</text>
<text x="55.7" y="160.3">Display</text>
<text x="63.7" y="160.3">PCB</text>
<text x="64.2" y="156.2">Supply</text>
<text x="66.6" y="158.2">Supply</text>
<text x="68.7" y="160.3">Schematic</text>
<text x="71.6" y="156.2">Schematic</text>
<text x="74.1" y="158.2">Schematic</text>
<text x="45.7" y="162.3">-</text>
<text x="48.5" y="162.3">Finish</text>
<text x="55.3" y="162.3">Cleanup</text>
<text x="137.2" y="175.4">KB1-8</text>
<text x="137.2" y="177.5">KB9-12</text>
<text x="137.2" y="179.5">KB13</text>
<text x="143.3" y="179.5">controls</text>
<text x="144.9" y="175.4">are</text>
<text x="146.1" y="177.5">are</text>
<text x="149.1" y="175.4">column</text>
<text x="150.3" y="177.5">row</text>
<text x="152.2" y="179.5">channel</text>
<text x="154.7" y="177.5">address</text>
<text x="157.1" y="175.4">address</text>
<text x="160.8" y="179.5">A</text>
<text x="163.1" y="179.5">LED</text>
<text x="163.3" y="177.5">lines</text>
<text x="165.7" y="175.4">lines</text>
<text x="137.2" y="181.6">KB14</text>
<text x="137.2" y="183.6">KB15</text>
<text x="137.2" y="185.7">KB16</text>
<text x="143.3" y="181.6">controls</text>
<text x="143.3" y="183.6">is</text>
<text x="143.3" y="185.7">is</text>
<text x="146.1" y="183.6">GND</text>
<text x="146.1" y="185.7">VCC</text>
<text x="152.2" y="181.6">channel</text>
<text x="160.8" y="181.6">B</text>
<text x="163.3" y="181.6">LED</text>
<text x="137.2" y="187.7">KB17</text>
<text x="143.3" y="187.7">controls</text>
<text x="152.2" y="187.7">output</text>
<text x="159.4" y="187.7">LED</text>
</g>
</svg>
